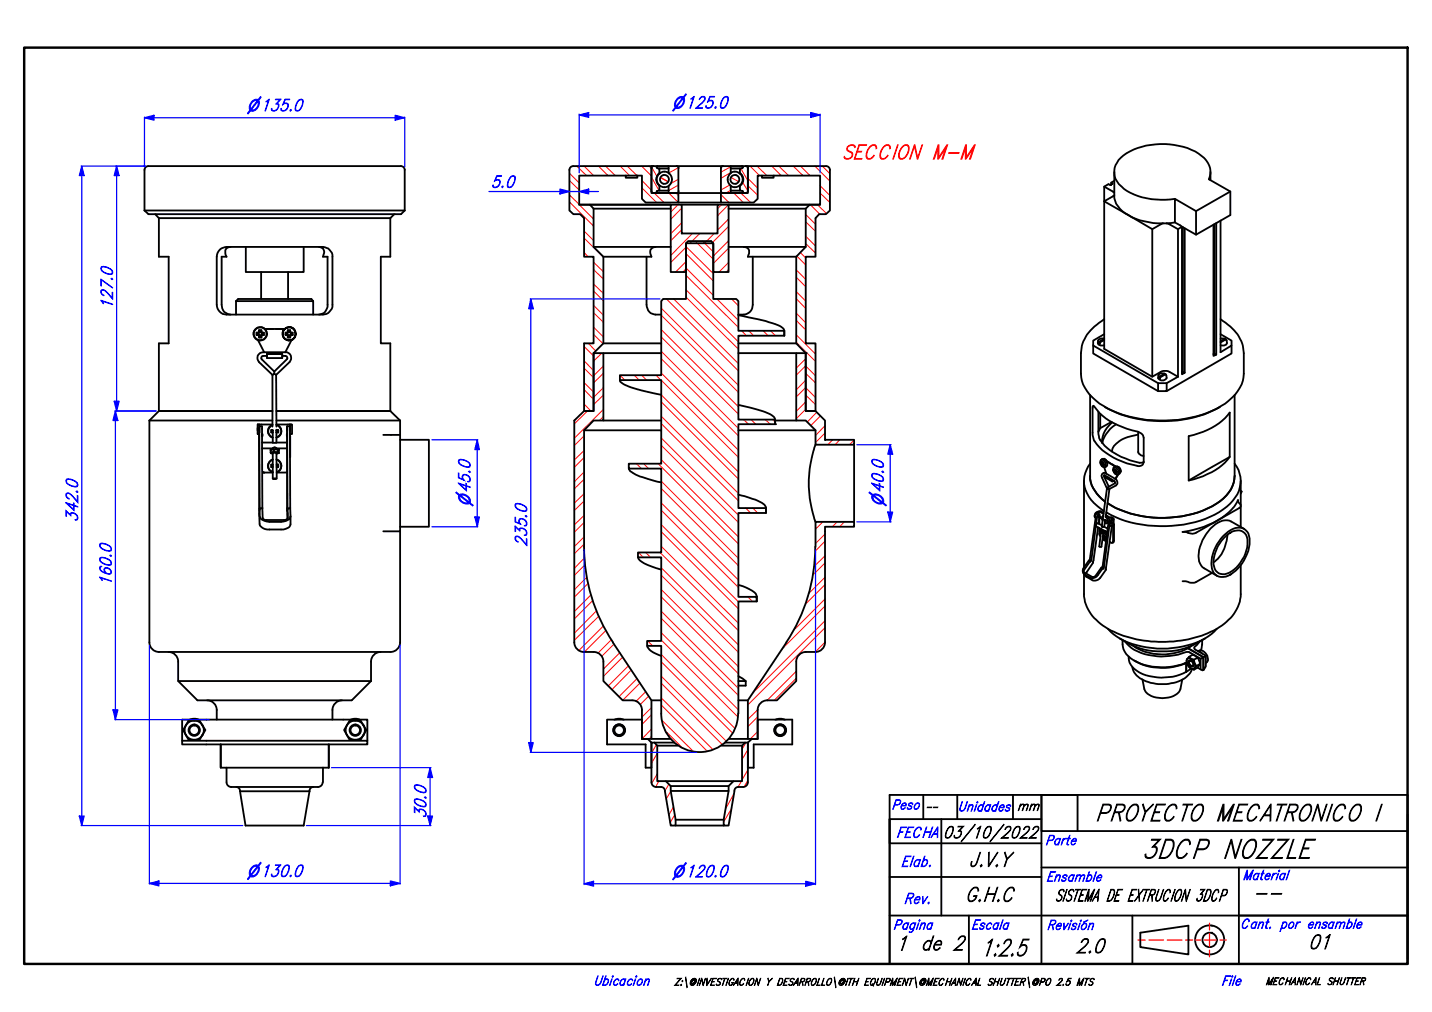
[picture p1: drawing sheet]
<svg xmlns="http://www.w3.org/2000/svg" width="297mm" height="210mm" viewBox="0 0 297 210" stroke-linecap="round" stroke-linejoin="round" font-family="sans-serif">
<!-- layer: Hatch (ISO) -->
<g fill="none" stroke="#f00" stroke-width=".21">
<path d="M118.1 37.4l2 2M118.1 35.9l2 2M119.6 34.5l2.1 1.9M121.2 34.5l1.9 1.9M124.1 34.5l2 1.9M125.6 34.5l2 1.9M128.7 34.5l1.9 1.9M130.1 34.5l2 1.9M133.1 34.5l2 2M133.2 39l3 3M133.2 37.4l1.9 2.1M134.6 34.5l.5 .5"/>
<path d="M135.1 36.7l1.6 2.8M135.2 34.7l1.1 1.9M137 36.9l1.6 .9M137.1 36.8l1.5 .9M139.1 34.5l-.4 .1M140.7 37.2l-1.8 1M140.7 38.4l-2 1.1M140.7 34.8l-2 1.1M151.4 38.3l-1.9 1.1M151.6 34.6l-2.1 1.1M151.6 39.5l-1 .5M151.6 35.8l-2.1 1.2"/>
<path d="M151.6 36.8l1.6 .9M153.7 35l1.4 2.5M154 37.7l1.1 1.9M155.1 38.5l2.1 2M155.1 37l2.1 2M155.6 34.5l1.9 1.9M157 34.5l2.1 1.9M160.1 34.5l2 1.9M161.5 34.5l2.1 1.9M164.5 34.5l2.1 1.9M166.1 34.5l1.9 1.9M169 34.5l3.1 3.1"/>
<path d="M170.1 38.5l2 2M170.6 34.5l1.5 1.5M118.1 41.9l5 5M118.1 40.4l2 2M120.1 42.5l3 2.9M121.2 49.4l4 4M121.2 52.4l.8 .8M121.2 47.9l1.9 2M123.1 55.9l2.1 2M123.1 58.9l2.1 2M123.1 54.4l2.1 2M135.7 40l2 2"/>
<path d="M138.7 40l2 2M140.2 40l.5 .5M140.7 42.5l-1.6 1.5M141.4 46.2l-2.3 2.3M141.4 47.7l-2.3 2.2M141.4 43.2l-2.3 2.3M142.3 55.6l5.7 5.6M142.3 54.3l-2.2 2.1M142.3 55.7l-.6 .7M142.3 51.3l-3.2 3.2M142.3 57.1l10.9 10.8M142.3 52.6l5.7 5.7"/>
<path d="M142.3 51.2l5.7 5.5M143.6 48.4l-4.5 4.6M144.2 50l3.8 3.8M145.2 48.4l-2.1 2.1M145.7 50l2.3 2.2M148.1 48.4l-1.9 2.1M149.5 41.9l.2 .1M149.5 40.4l1.7 1.6M149.7 42.5l-.9 .8M151.1 49.9l-3.1 3.2M151.1 54.5l-1.9 1.9M151.1 45.4l-2.3 2.3"/>
<path d="M151.1 55.9l-.5 .5M151.1 51.5l-3.1 3.1M151.1 47l-3.5 3.5M151.1 42.5l-2.3 2.2M152.2 40l2 2M153.7 40l2 2M165.2 57.5l1.9 2M165.2 56l1.9 1.9M165.3 53.1l1.8 1.9M166 52.4l1.1 1.1M167.1 50.5l2.1 2M167.1 46l2.1 2"/>
<path d="M167.1 49l2.1 2M167.1 44.5l2.1 2M168.1 42.5l2 1.9M169.5 42.5l1.9 1.8M170.1 40l2 2M121.2 76.4l1.9 1.9M121.2 71.9l1.9 1.9M121.2 79.3l1.9 2M121.2 74.8l1.9 2.1M122 71.2l1.6 1.6M123.1 69.4l2 1.9M123.1 64.9l2.1 1.9"/>
<path d="M123.1 60.4l2.1 2M123.1 67.9l2.1 2M123.1 63.3l2.1 2.1M123.4 73.3l-.3 .1M124.8 73.3l-1.7 1.6M125.2 75.9l-2.1 2M125.2 77.4l-2.1 2M128.6 77.8l1 1M131.6 77.8l1 1M133.1 77.8l1 1M136.1 77.8l1 1M137.2 74.4l16 16"/>
<path d="M137.2 65.4l16 16M137.2 63.9l16 16M137.2 78.8l16 16M137.2 69.9l16 16M137.2 77.4l16 16M137.2 72.9l16 16M137.2 68.4l16 16M138.2 62l15 14.9M139.8 62l13.4 13.4M142.3 61.6l10.9 10.8M142.3 60.1l10.9 10.8M148.7 62l4.5 4.5"/>
<path d="M151.8 62l1.4 1.4M153.9 68.6l.9 1M155.3 68.6l1 1M158.3 68.6l1 1M159.8 68.6l1 1M165.2 71l4 4M165.2 66.5l1.9 1.9M165.2 61.9l1.9 2.1M165.2 69.4l4 4M165.2 64.9l1.9 2.1M165.2 60.5l1.9 2M165.3 73.3l-.1 .1"/>
<path d="M167.1 78.8l-1.9 2.1M167.1 74.4l-1.9 2M167.1 75.9l-1.9 1.9M167.1 77.4l2.1 2M167.1 75.9l2.1 2M121.2 97.9l-2.1 2M121.2 93.4l-2.1 2M121.2 99.4l-2.1 2M121.2 94.9l-2.1 2M121.2 90.4l-2.1 2M121.2 80.8l1.9 2M121.2 83.8l1.4 1.5"/>
<path d="M121.9 85.3l-2.8 2.6M125.2 84.9l-6.1 6M125.2 80.4l-2.1 2M125.2 86.4l-.9 .8M125.2 82l-2.1 1.9M132 96.2l1 1M133.5 96.2l1 1M136.5 96.2l16.7 16.6M137.2 92.4l16 16M137.2 87.9l16 16M137.2 83.3l16 16M137.2 99.8l16 16"/>
<path d="M137.2 95.3l16 16.1M137.2 90.8l16 16M137.2 86.3l16 16M137.2 81.9l16 16M154.2 87l1.1 1M155.8 87l1 1M158.7 87l1.1 1M160.3 87l.5 .5M167.1 80.4l-1.9 1.9M167.1 83.3l-1.9 2M167.1 84.9l-1.9 1.9M167.1 82l2.1 1.9"/>
<path d="M167.1 84.9l.3 .4M167.1 80.4l2.1 2.1M169.4 85.5l-2 2M170.2 86.3l-2.1 2M171.1 88.3l-1.9 2M171.1 89.8l-1.9 2M172.7 91.2l-1 1M174.2 91.2l-1 1M177.2 91.3l-1 .9M121.2 111.4l-2.1 2M121.2 106.9l-2.1 2M121.2 102.4l-2.1 2"/>
<path d="M121.2 112.9l-2.1 1.9M121.2 108.4l-2.1 2M121.2 103.9l-2.1 2M121.2 115.7l-2.1 2.2M121.3 117.1l-2.2 2.3M121.7 119.7l-2.6 2.6M132.5 114.6l.9 1M133.9 114.6l1 1M136.9 114.6l16.3 16.2M137.2 119.3l16 16M137.2 110.3l16 16M137.2 105.8l16 16"/>
<path d="M137.2 101.3l16 16M137.2 117.8l16 16M137.2 113.3l16 16M137.2 108.8l16 16M137.2 104.3l16 16M154.7 105.4l1 1M156.1 105.4l1.1 1M169.2 108.2v.1M170.7 108.2l-1.5 1.6M171.1 110.8l-1.9 1.9M171.1 119.7l-3.3 3.4M171.1 115.3l-2.3 2.2"/>
<path d="M171.1 116.7l-2.5 2.6M171.1 112.2l-2 2.1M173.7 108.2l-1 1.1M175.1 108.2l-.9 1.1M122 121l-2.9 2.9M122.6 123.4l-3.5 3.4M122.9 124.6l-3.8 3.8M123.7 126.7l-4.6 4.7M124.2 127.8l-5.1 5M125.2 129.8l-5.1 5.1M125.7 130.8l-4.5 4.4M126.8 132.7l-2.8 2.8"/>
<path d="M127.4 133.6l-2.6 2.6M128.6 135.4l-3.4 3.4M129.2 136.3l-4 4M130.4 138.1l-4.2 4.2M130.9 139l-4 4M134.4 132.9l1 1.1M137.2 137.3l14.8 14.8M137.2 132.8l15.8 15.9M137.2 128.2l16 16M137.2 123.8l16 15.9M137.2 135.7l15.3 15.4M137.2 131.2l16 16"/>
<path d="M137.2 126.8l16 16M137.2 122.3l16 16M155.1 123.8l1 .9M156.6 123.8l.4 .3M165.2 139.2l-6.1 6.1M171.1 133.2l-2 2M171.1 128.7l-15 15M171.1 124.2l-6.5 6.6M171.1 130.2l-16 16M171.1 125.7l-9 9M171.1 121.3l-4 4M132.1 140.8l-3.7 3.7"/>
<path d="M132.8 141.6l-3.6 3.7M133.9 143.5l-1.9 2M134.6 144.4l-1.8 1.7M135.1 151.2l-1.9 2.1M135.1 146.8l-1.9 2M135.1 152.8l-.4 .5M135.1 148.2l-1.9 2.1M136.1 154.5l-1 1.7M136.3 156.2l-1.2 2.1M137.2 146.2l9.5 9.7M137.2 141.7l12.7 12.8M137.2 144.8l10.7 10.7"/>
<path d="M137.2 140.2l13.5 13.6M137.3 149.4l6.5 6.5M137.9 151.5l3.8 3.7M154.7 154l-.8 1.4M155.1 159.7l-1.2 2.1M155.1 155.5l-1.2 2M157.2 151.7l-1.6 1.6M157.2 147.2l-2.1 2M157.2 153.2l-.1 .1M157.2 148.7l-2.1 2M165.2 140.7l-4.6 4.6M136.3 160.5l-1.1 2"/>
<path d="M136.7 162l-.7 1.2M138.7 162.7l-.8 1.4M139.1 164.1l-.9 1.7M139.7 167.4l-1 1.6M140 169l-1 1.7M151.8 167.7l-1.7 2.8M152.2 164.7l-1.6 3M153.8 162l-.7 1.2M155.1 161.8l-.7 1.4"/>
</g>
<!-- layer: Visible (ISO) -->
<g fill="none" stroke="#000" stroke-width=".38">
<path d="M30 35.2v8.5M30.8 34.5a.79 .79 0 0 0-.8 .7M30.8 34.5h52.4a.79 .79 0 0 1 .7 .7M83.9 35.2v8.5M118.9 34.5a.79 .79 0 0 0-.8 .7M118.9 34.5h16.2v5.5h5.6v2h-6.8l-.7-.8v-4.8h-13.1v6.1h2.3l.7 .8v7.9l2.1 2v18l-2.1 2.1v12h-1.9v-14.1h1.9v-18h-1.9v-8l-.9-.8h-1.4l-.8-.7v-8.5M129.8 36.4v.5h2.4v-.5M135.1 34.5h3.6M135.1 39.6l.2 .4h.2M135.5 34.5l-.3 .2-.1 .2v4.8M136.3 34.9l.5 .1v1h.1M136.3 34.5h2.4"/>
<path d="M136.4 34.5l-.2 .2 .1 .1M136.8 38.5v1l-.6 .2 .2 .2M136.8 35h1.9M136.8 38.5h.1M136.8 39.5h1.9M136.8 35.9a1.62 1.62 0 0 0 0 2.6M138.7 40h-3.2M138.7 36v-1.5h12.9v1.5M138.7 38.5v1.5h1.6M138.7 35.8a1.62 1.62 0 0 0-2.5 1.4 1.62 1.62 0 0 0 2.5 1.4M138.7 35.9a1.62 1.62 0 0 1 0 2.6M140.4 34.5l.3 .2 .1 .2"/>
<path d="M140.7 34.8v4.9M140.8 39.6l-.2 .4h-.2M149.5 39.6l.2 .4h.3M150 34.5l-.4 .2-.1 .2v4.8M151.6 35.8a1.62 1.62 0 0 1 2.5 1.4 1.62 1.62 0 0 1-2.5 1.4M151.6 34.5h2.3M151.6 35h1.9M151.6 39.5h1.9M151.6 35.9a1.64 1.64 0 0 0 0 2.6v1.5h-1.7M153.4 38.5h.1v1l.6 .2-.1 .2M153.5 35.9a1.62 1.62 0 0 1 0 2.6M154 34.5l.1 .2-.1 .1"/>
<path d="M154 34.9l-.5 .1v1h-.1M154.7 34.5l.4 .2v.2v4.8M154.7 34.5h-3.1M154.7 34.5h.4M155.1 39.6l-.2 .4h-.2h-3.1M158.1 36.4v.5h2.4v-.5M172.1 35.2v8.5l-.8 .7h-1.4l-.7 .8v8h-2.1v18h2.1v14.1h-2.1v-12l-1.9-2.1v-18l1.9-2v-7.9l.9-.8h2.1v-6.1h-12.9v4.8l-.9 .8h-6.8v-2h5.6v-5.5h16.2a.79 .79 0 0 1 .8 .7M229 38.7l2.1 1.3M230.5 38.3v-.4l.3 .2-.5 .3-.4-.2-.9 .5v33.7l10 5.7 2.4-1.2 .9 .1 2 1.1M231.1 35.7v4.8a4.9 4.9 0 0 0 3 4.1 14.3 14.3 0 0 0 7.1 1.7M231.1 37.5l-.6 .4M251.1 35.7v1.7"/>
<path d="M255.2 39.7l-7.1 4.1v4.9M30 43.7l.8 .7h52.4l.7-.7M30 43.7h53.9M32.2 44.4l.8 .8M33 45.2v8h2v18h-2v14.1M33 45.2h48M45.6 51.8l.3-.3 1.1-.3h20a2.06 2.06 0 0 1 2 2v10a2.06 2.06 0 0 1-2 2h-20a2.06 2.06 0 0 1-2-2v-10l.1-.8zM47.8 51.2a1.18 1.18 0 0 0-1.1 .8 1.18 1.18 0 0 0 .3 1.2h-1v10a1.86 1.86 0 0 0 1.8 2M51 51.2v5.2h12v-5.2M54.2 56.4v5.6M59.8 56.4v5.6M66.2 51.2l.3 .1a1.06 1.06 0 0 1 .6 1.5l-.1 .4h.9v10a1.86 1.86 0 0 1-1.7 2"/>
<path d="M81 45.2v8h-2v18h2v14.1M81.8 44.4l-.8 .8M120.1 42.5h19M123.1 51.2h16M123.1 43.3h16M134.1 53.2v10a1.96 1.96 0 0 0 1.9 2h1.2M136 51.2l-.4 .1a1.02 1.02 0 0 0-.6 1.6l.1 .3h-9.9M139.1 42.5h2.3v5.9h7.4v-5.9h2.3v13.9h-3.1v-5.9h-5.7v5.9h-3.2zM140.7 42h8.8M140.7 40h8.8M141.4 42.5h7.4M151.1 51.2h16"/>
<path d="M151.1 42.5h19M151.1 43.3h16M154.3 51.2a1.05 1.05 0 0 1 1 .5 1.05 1.05 0 0 1 0 1.2l-.2 .3h10.1M156.1 53.2v10a1.96 1.96 0 0 1-1.8 2h-1.1M231.1 40.5l-2.1 1.3 10 5.7 2.2-1.2M239 47.5v30.6M241.2 46.3h.8M242 46.3l2.3 1.2v30.6M243.7 41.2a14.9 14.9 0 0 1-10.6-2 4.5 4.5 0 0 1-2-3.8 5 5 0 0 1 3.3-4 15.3 15.3 0 0 1 14.2 .4 4.2 4.2 0 0 1 2.2 5.4l4.4 2.5v4.9l-7.1 4.1-2.9-1.7-.9 .5M243.7 46.1l-1.7 .2M245.4 47.1v30M245.7 47.3v30"/>
<path d="M248.1 43.8l-4.4-2.6v4.9l1.5 .9v30.6l.5-.3-.5-.1M251.7 46.6v27.2l.6-.2-.4-.3-.2 .1M251.9 46.5v26.8M252.3 46.3v27.3M253.2 45.8v27.3l2.3-1.4v1.6l-13.5 7.8M49 62.5l.4-.5h15.2l.4 .5M49 62.5h16M49 62.5v2.7M53.2 69v.5M53.3 69.4h.3l-.4 .1zM53.3 69.4h.3M53.5 69h-.3l.4 .1"/>
<path d="M53.5 70.6l1.3 2.5M53.6 69.4l.2 .2-.3-.1M53.6 69.4l.2 .2-.1 .4v-.4M53.7 69.1v.3M53.7 68.5l.1 .4zM53.7 68.8l-.2 .2 .1 .1 .2-.2M53.7 70h.5M53.7 68.5h.5M53.8 69.6h.4M53.8 68.9h.4M54.1 69.6h.1v.4zM54.2 68.8v-.3l-.1 .4"/>
<path d="M54.3 69.1v.3M54.4 69.4l-.3 .2 .3-.2v.1l-.2 .1M54.4 69.4l.3 .1h-.3M54.4 69.4h.3M54.4 69h.3l-.3 .1zM54.4 69l-.2-.2-.1 .1 .3 .2M54.7 69v.5M54.9 68.2h4.1M55.4 73.4h3.1h-3.1v.9h3.1v-.9M55.4 73.8l-1 .1-.2 .4 2.7 2.8M56.5 77.8v10.7M56.9 77.1v.5l-.4 .2"/>
<path d="M56.9 77.6l.4 .2M57.3 77.8v10.7M58.5 73.8l.9 .1 .2 .4-2.7 2.8M58.6 73.8l-.1 .1M59.1 68.2a1.36 1.36 0 0 0 .3 2.3 1.36 1.36 0 0 0 1.9-1.2 1.39 1.39 0 0 1-1.5 1.3 1.39 1.39 0 0 1-1.2-1.7 1.39 1.39 0 0 1 1.7-1 1.33 1.33 0 0 1 1 1.4 1.38 1.38 0 0 0-.8-1.3 1.38 1.38 0 0 0-1.4 .2zM59.2 73.1a1.19 1.19 0 0 1 1.1 .7 1.19 1.19 0 0 1-.2 1.3l-2.8 2.7M59.2 73.1h-4.6a1.19 1.19 0 0 0-1.1 .7 1.19 1.19 0 0 0 .2 1.3l2.8 2.7M59.2 69.4h.4v.1h-.4zM59.2 69.4h.4M59.2 69v.5M59.6 69h-.4v.1h.4M59.6 69.4l.2 .2-.2-.1"/>
<path d="M59.6 69.4l.2 .2v.3l-.1 .1v-.4M59.6 69.1v.3M59.7 68.5l.1 .4zM59.7 68.8l-.1 .3 .2-.2M59.7 70h.5M59.7 68.5h.5M59.8 69.6h.3M60.1 69.6l.1 .4zM60.2 68.8v-.3l-.1 .4h-.3M60.3 69.4l-.2 .2 .2-.2 .1 .1-.2 .1M60.3 69.4l.4 .1h-.3M60.3 69.4h.3"/>
<path d="M60.3 69.1v.3M60.4 69h.3l-.4 .1zM60.4 69l-.3-.1 .2 .2M60.5 70.6l-1.3 2.5M60.7 69v.5M65 62.5v2.7M125.2 71.2h12M125.2 73.3h12M128.6 78.8v.2a8.4 8.4 0 0 0 4.3 1.9l4.3 1M153.2 65.4l2.1 .4a28.5 28.5 0 0 1 6.8 2l.5 .4 .1 .4M153.2 71.2h12M153.2 73.3h12"/>
<path d="M162.7 68.6v1M165.2 73.3h1.9v12h2.1l1.9 1.9v4h6.1v1h-8v-2.9l-2.1-2.1h-1.9zM226.8 71.7v1.6l13.4 7.8M228.2 71.2l-.3 .1v-.3l1.1-.7a.81 .81 0 0 0-1.1 .1 .81 .81 0 0 0 .1 1.1l.3 .2 .7-.1M229 66.2a9.9 9.9 0 0 0-4.6 5.5l-.2 1.6v4.2a8.1 8.1 0 0 0 3.9 6.2 23.9 23.9 0 0 0 14.9 3.5 20.7 20.7 0 0 0 11.9-4.1 7.6 7.6 0 0 0 3.1-5.6v-4.2a8.2 8.2 0 0 0-4.3-6.7l-.5-.4M229 69.3l-2.2 1.3v1.1l13.4 7.8h1.8l2.3-1.4M229 70.5l-.8 .5-.1 .4-.2-.1M240.2 79.5v1.6h1.8v-1.6M241.6 77.5a.82 .82 0 0 0-1.1 .1 .82 .82 0 0 0-.1 1 .87 .87 0 0 0 1.2 .2 .87 .87 0 0 0 .2-1.2l-1.1 .7-.1 .3-.2-.1M241.6 77.5l-1.2 .6v.4l.3-.2M241.6 77.5v.2M253.2 69.3l2.3 1.3v1.1"/>
<path d="M253.2 71l1.1-.6 .1 .2a.84 .84 0 0 1-.3 1 .84 .84 0 0 1-.9 0M253.2 70.3h.9M254.1 70.3v.2M254.1 70.3l-.9 .5M31 87.2h25.5M31 87.2v46.1M33 85.3h23.5M33 85.3l-2 1.9M53.5 90h.2l.1 18.7a1.83 1.83 0 0 0 2.1 1.1h2.9a1.65 1.65 0 0 0 1.5-1.1v-1.6M53.5 88v2M53.5 88.7v.6zM53.5 88h3"/>
<path d="M53.8 89.7v16.1M53.8 88.4h.6v17M53.8 88v1.7M54.4 90v.5M54.4 93h2.2M54.4 91.8h2.2M54.8 98h-.4h2.2M56.1 93.3l.4-.1 1.2 .1 .1 .1v.6M56.1 93.3v.5M56.3 89.2v.5M56.3 96.4v.5M56.5 88.2a1.34 1.34 0 0 0-.9 1.3 1.34 1.34 0 0 0 1 1.2"/>
<path d="M56.5 88.1a1.4 1.4 0 0 0-.9 1.4 1.4 1.4 0 0 0 1 1.3M56.6 91.8h.7M56.6 93a.41 .41 0 0 1 .4-.3 .41 .41 0 0 1 .3 .3M56.6 99.3h.7zM56.6 89.3v2.5M56.6 99.3v-5.4l.7 .1 .1 5.3M56.6 96.4h-.3l.3 .1M56.6 96.8l-.3 .1h.3M56.6 95.3a1.32 1.32 0 0 0-1 1.3 1.32 1.32 0 0 0 1 1.3M56.6 95.3a1.38 1.38 0 0 0-1 1.3 1.38 1.38 0 0 0 1 1.4M56.6 89.2h-.3l.3 .1M56.6 89.6l-.3 .1h.3"/>
<path d="M56.6 93v.2M56.8 93.3v.4M57.3 91.8h2.3v1.2M57.3 88h3.2l.1 2h-.5M57.3 95.3a1.4 1.4 0 0 1 1.1 1.3 1.4 1.4 0 0 1-1 1.4 1.35 1.35 0 0 0 1-1.4 1.35 1.35 0 0 0-1.1-1.3M57.3 89.6v.2M57.3 89.6h.4v.1h-.3M57.3 89.3h.1M57.3 88.2a1.3 1.3 0 0 1 1.1 1.2 1.3 1.3 0 0 1-1.1 1.3M57.3 88.1a1.38 1.38 0 0 1 1.1 1.3 1.38 1.38 0 0 1-1.1 1.4M57.3 87.2h25.7M57.3 85.3h23.7"/>
<path d="M57.3 93h2.3M57.3 89.3v2.5M57.3 93v.2M57.3 89.1l.1 .1M57.4 96.9l.3-.1h-.3v.1M57.4 96.4h.3v.1h-.3zM57.4 89.2h.3v.1h-.3zM57.7 93.3v.5M57.7 93.3l-1.2-.1-.4 .1M57.7 89.2v.5M57.7 96.4v.5M57.8 94l-.3-.2-1.3 .2 .4 .1"/>
<path d="M57.8 94l-.5 .1M57.8 94l-.1-.2-.9-.1-.7 .1 .1 .2M57.8 94h-.1M59.6 88.7v.6zM59.6 89.1v-.7v17.4v-.4M59.6 93v14.6M59.6 88.4h.5l.1 17M59.6 90v.5M59.6 98h-2.2M60.1 88v1.7M60.1 90.5l.1 4.3M79.5 90.2h3.5"/>
<path d="M81 85.3l2 1.9M83 90.2v20h-3.5M83 91.2h6v18.1h-6M83 87.2v3M121.2 89.3h16M125.2 87.2h12M130.4 97.2a3.7 3.7 0 0 0 2.4 1.6l4.4 1.2M153.2 84l2.4 .6a10.4 10.4 0 0 1 5.1 2l.1 .4M153.2 89.3h16M160.8 87.2h4.4M160.8 87v1M169.2 92.2a23.6 23.6 0 0 0 0 16"/>
<path d="M177.2 92.2v16M224.9 99.7v17.9M226.1 96.2a5.9 5.9 0 0 0 .8 8.1l2.1 1.7M226.1 82v16.7a6.7 6.7 0 0 0 3.1 5.3M226.6 84.3l.2-.1a12.5 12.5 0 0 0 6.9 4.7l2.2 .6a1.6 1.6 0 0 1 1.3 1.3v5.1a.96 .96 0 0 1-1.3 .7 13.7 13.7 0 0 1-9-5.2l-.3-1.2zM227.8 85.4l.1 4.9a3.8 3.8 0 0 0 1.8 2.6 15.5 15.5 0 0 0 7.1 3.1l.4-.2M228.2 88.8l-.4 .7M228.2 85.8v3M228.3 96.2h.2l-.1 .1zM228.3 95.4l.3-.2a.97 .97 0 0 1 .9 .5 .97 .97 0 0 1 0 1l-.3 .2M228.4 96l-.1-.1v.3M228.4 96.1l.3-.1-.2 .2"/>
<path d="M228.5 96.2l.1 .2-.2-.1M228.5 96h-.1h.2M228.6 96l.1-.1 .1 .3M228.6 96l-.1-.2 .3 .1-.1 .2M228.7 96.7l.2 .2a.35 .35 0 0 0 .5-.3l-.2-.8a.54 .54 0 0 0-.9-.3l-.1 .5 .5 .8M228.7 95.9l-.1 .1M228.7 96.4l.1 .3-.3-.1M228.7 96.4h.2l-.2 .2M228.7 96.4l.3-.1-.1 .1h.1M228.8 96.2l.2 .1zM228.9 96.2l-.3 .2 .1 .2-.2-.2M228.9 96.2l-.2 .4"/>
<path d="M228.9 95.2h.2l.5 .5M229 96.3v.3l-.2-.1M229 96.9l.5 1.4M229.1 95.3l.4 .3M229.2 84.4a25.8 25.8 0 0 0 20.6 1.6l3.2-1.6M229.2 98.8l.1-.1 1.4 .8M229.4 95.5l1 .6M229.6 95.7l1.7 1M230.5 87.5l-2.3 1.3M230.6 99.6l-1.4-.8 .1 .2 1.4 .9M230.6 96.2l.8 .5M230.7 87.6a5.3 5.3 0 0 0-2.1 4.3"/>
<path d="M230.9 97.5v-.2a.35 .35 0 0 1 .5-.4l.2 .2a.93 .93 0 0 1 .3 1.3 .89 .89 0 0 1-1-.9M230.9 99.7h-.2v-.2l-.1 .1 .1 .3 .3-.2M231 97.6l.1 .2zM231 96.9a.89 .89 0 0 1 1.2 .2 .89 .89 0 0 1 0 1.2l-.4 .1M231 97.6h.4l-.3 .2M231.1 97.6l-.2-.2 .1 .3M231.1 97.5h.2M231.1 97.8l.2 .1-.2-.1M231.3 97.4v.1M231.4 99.3a.86 .86 0 0 1 .1 1.4l-1.5 .8-.3-.1M231.4 99.3l-2.1-1.2a.61 .61 0 0 0-.7 .3 .61 .61 0 0 0 0 .7l1 2.2M231.4 98v.2l-.2-.1"/>
<path d="M231.4 98v.1M231.4 97.6l-.1 .5-.2-.1M231.4 97.4v.2zM231.4 97.4l-.2-.1-.1 .2h.2M231.4 97.4l-.1 .1M231.5 88a6.6 6.6 0 0 0-2.8 3.9M231.5 97.8l-.2 .3M231.6 96.7a.85 .85 0 0 1 .7 1.3M231.6 98h-.1l.1-.2-.2 .2M231.6 97.8h-.1h.1M231.6 97.8v.3l-.1-.1M231.8 96.8l.4 .3 .1 .7"/>
<path d="M231.9 98.4l-.6 .9M232 98.4l-.6 .9M236.1 89.6v4.2a1.42 1.42 0 0 0 1.1 .8M236.1 90.1a7.1 7.1 0 0 0-5.2 2.7l-.3 .8M246.6 90.5a14 14 0 0 0 8.5-4.9v9.2l-8.5 4.9zM255.1 94.8a13.3 13.3 0 0 1-7.5 4.6l-1 .3M256.1 96.2a6.1 6.1 0 0 1-1 8.3 19.2 19.2 0 0 1-12 4.6 23.4 23.4 0 0 1-13.6-2.8M256.1 82v16.7a7.6 7.6 0 0 1-4.6 6.3 23.2 23.2 0 0 1-20.9-.1l-.9-.5M257.4 99.7v5M54.4 105.4h-.6v1.7a2.04 2.04 0 0 0 2.1 1.1h2.9a1.65 1.65 0 0 0 1.5-1.1M54.4 105.4l.1 2a.75 .75 0 0 0 .8 .5h3.9l.2-.2 .3-.3-.1-2M59.6 105.4h.6"/>
<path d="M60.2 105.4l.1 1.7M83 110.2v23.1M121.2 113.4a35.7 35.7 0 0 0 6 19.8M121.2 113.4v-24.1l1.9-2.1h2.1v-13.9h-2.1v12h-1.9l-2.1 1.9v46.1M132.3 115.6a4.2 4.2 0 0 0 2.9 1.9l2 .6M153.2 102.6l2.9 .9a4 4 0 0 1 2.8 1.7v.2M158.9 105.3v1.1M169.1 113.4a35.7 35.7 0 0 1-6 19.8M169.2 113.4v-5.2h8v1.1h-6.1v24M226.1 116.4l-.2-.2-1 1.5a1.01 1.01 0 0 0 .1 1.5l1.1 .6a1.26 1.26 0 0 0 1.6-.5l1-1.4M226.1 116.4l-1.2 1.7a.4 .4 0 0 0 .1 .7l1.6 .9h.3l1.6-2 .2 .2M227.8 109.4l-1 7.3-1.5 2.2"/>
<path d="M227.8 106.8l.2 .2-.2 .2zM227.8 106.5l.2 .2M227.9 108.6l.1-1.9-.3 .1-.1 .3-1.2 9.1-.3 .2M228 109.5v1.4l.3 .4M228 107.3l.2-.1 .1 .3-.3-.1M228 107.5v1.2M228.1 107.2l.2 .1M228.2 109.9v.5l.3 .2M228.2 110.1v.4M228.3 110.5l-.3 2.8 .2 .1h.3l.4-2.8h-.4M228.4 109.8h-.1a.45 .45 0 0 0 .2 .5 .45 .45 0 0 0 .5 0M228.4 109.8h-.1a.28 .28 0 0 0 0 .4 .28 .28 0 0 0 .3 .1h.4"/>
<path d="M228.4 110.5l.1 .1M228.5 109.8l1.2 .6M228.5 109.8l.1 .3 .4-.1M228.5 110.6h.4M228.5 109.8h-.1M228.6 109l-.9-.5-.4 .4 .1 .3 1.1 .6M228.6 107.7l.2 .3M228.7 111.5h.2M228.7 107.7v.2M228.8 111.7l.6 .5M228.8 110.3l-.1 .3M228.8 111.3v.1"/>
<path d="M228.8 111.4h.3l-.2 .1zM228.8 107.6l-.1 .2M228.9 111.3h.1M228.9 111.5l.1 .2-.2-.1M228.9 110.7l.3 .1 .4 .4M228.9 107l-.3 .2v.5M228.9 107l-.2 .1M228.9 106.4a1.12 1.12 0 0 0-1.1-.3 1.12 1.12 0 0 0-.8 .9l.3 .4-1.3 8.9M228.9 106.6l-.7-.4a.87 .87 0 0 0-.9 1.2M228.9 111.1l.3 .1-.1 .2v-.2l-.2 .1zM228.9 110.6v.1M229 110.3l.2-.1v.3l-.3 .1"/>
<path d="M229 111.7v.2l-.1-.2M229 111.2v.1M229 111.7l.2-.2-.2 .4M229 109.3l.7 .3M229.1 111.8l.1 .2-.3-.1M229.1 111.8l.1-.1-.1 .2M229.1 111.4l.1 .1M229.2 110.1l-.2 .2M229.2 111.5l.2 .1zM229.2 110.5l.4 .2M229.2 108v.2M229.2 107.9h.2z"/>
<path d="M229.2 108.4l-.2 .9M229.2 107.8v.1M229.2 108l.2 .1M229.2 108l.2-.1-.2 .1M229.2 107.9v.1M229.3 107.2a.69 .69 0 0 1 .5 .7 .69 .69 0 0 1-.4 .7l-.2-.2M229.4 111.7h-.2l.2-.1-.3 .2M229.4 111.6v.3l-.2-.1M229.4 107.9v.3l-.2-.1M229.6 101.3l-1.1 7.9 .1 .1h.4M229.9 108.3l-.3 .2M230 100.9l-1-2.1v-.2l2.2 1.2 .1 .3-1.5 1-.1 .3-.1-.1"/>
<path d="M230.1 108.1a1.27 1.27 0 0 0-.7-1.3l1.4 .9a1.09 1.09 0 0 0-.6 1.3l.1 .1M230.1 109l-1.1 8.6-.1 .4-.2-.1M230.1 101.4l-.7 5.8M230.4 108h-.2l-.3 .4-1.3 9.4M230.4 107.2l.6 .4v.2a.94 .94 0 0 0-.7 1.3h.3M230.6 108.4l-.1 .2M230.6 109.1l-1.2 8.8-.1 .1 .1 .1-1.4 2-.9 .3a2.7 2.7 0 0 1-2.2-1.4M230.6 108.4h.2v.2l-.3 .1zM230.9 108.9v3.6l-.3 .1-.4-.2M230.9 108.9l-.3 .2M231 107.7v1.1l-.1 .1M231 108.8l-.1 .1"/>
<path d="M231.1 108.8v3.4l-.2 .3-.1 .1M245.3 110.3a16.4 16.4 0 0 0 10.7-5.2l.8-1.4v.3l.2 .4a.57 .57 0 0 1 .4 .5 .57 .57 0 0 1-.4 .5l-8.8 5.1a2.55 2.55 0 0 1-2.3-.2zM251.4 118.8l-3.2 1.9a2.55 2.55 0 0 1-2.3-.1h-.6M253.7 111.2a3.9 3.9 0 0 1 4.4-1.5 3.5 3.5 0 0 1 1 3.8 8.3 8.3 0 0 1-4.8 6.1 2.37 2.37 0 0 1-3-2.7 8.6 8.6 0 0 1 2.4-5.7zM254.3 111.2a2.84 2.84 0 0 1 3.9-.6 4.5 4.5 0 0 1 .1 4.2 6.6 6.6 0 0 1-4.2 4.3 2.07 2.07 0 0 1-2.4-2.1 8 8 0 0 1 2.6-5.8zM254.6 110.9a7.6 7.6 0 0 1-2.9 5.7M257.4 117.3v5.9a8.9 8.9 0 0 1-5.1 7.3 25 25 0 0 1-22.4 0 8.9 8.9 0 0 1-5-7.3v-4.1M257.4 101.8l.2 .2h-.2M257.4 104.9v4.4M257.6 102l-.2 .4M258.1 109.7l-2.7-1.5a3.3 3.3 0 0 0-3.8 1 8.5 8.5 0 0 0-2.9 7.2 2.48 2.48 0 0 0 1.1 1.5l2.6 1.5M31 133.2a2 2 0 0 0 2 2h48"/>
<path d="M35 135.2a2 2 0 0 1 2 2M37 137.3v4l4 4h32l4-4M77 137.3v4M79 135.2a2 2 0 0 0-2 2M83 133.2a2 2 0 0 1-2 2M119.1 133.2a2 2 0 0 0 2 2h2M123.2 135.2a2 2 0 0 1 2 2M125.2 137.3v4l4 4a3.6 3.6 0 0 1 3.4 .5l.5 .9 .1 .6M127.1 133.3l8 12v8h-1.9v-6.1M134.2 134a4 4 0 0 0 3 2.1M153.2 121.3l2.2 .9a2.21 2.21 0 0 1 1.6 1.6M157 123.7v1"/>
<path d="M163.1 133.3l-8 12v8h2.1v-6.1M165.2 137.3v4l-4 4a3.6 3.6 0 0 0-3.5 .5l-.5 .9v.6M167.1 135.2h2.1M167.2 135.2a2 2 0 0 0-2 2M171.1 133.2a2 2 0 0 1-2 2M229.8 130.4a12.8 12.8 0 0 0 8.1 3.9 19 19 0 0 0 12.7-2.3l1.8-1.6M232.3 132.4a15.9 15.9 0 0 0 17.6 0M232.9 132.8a4.3 4.3 0 0 0 2.9 4.5 13.6 13.6 0 0 0 10.4 .1M233.4 133.1a9 9 0 0 0 6.6 3 17.5 17.5 0 0 0 6.4-.9h.2l2.4 1.4v2.2M234.1 136.2a3.6 3.6 0 0 0 2.2 3.3 10.9 10.9 0 0 0 9.8-.1M234.9 138.3a4.6 4.6 0 0 0 3.8 3.3 9.2 9.2 0 0 0 7.4-1.2l.9-.9 .3-.8M235.1 134a11.5 11.5 0 0 0 11.3 .5"/>
<path d="M235.3 137a12.2 12.2 0 0 0 10.6 .6h.4M246.1 137.6v1.8M246.3 136.7a1.06 1.06 0 0 1 1.5 .9l.1 .2a.63 .63 0 0 1-.2 .9 .63 .63 0 0 1-.9-.2l-.5-.8-.2-.6zM246.4 134.5l3.2 1.8M246.6 136.2l.8-.4a1.94 1.94 0 0 1 1.5 2.1l-.5 .6M246.7 136.9a.86 .86 0 0 1 .7 1.4 .86 .86 0 0 1-.7-1.4zM246.8 137.1a.7 .7 0 0 1 .6 .3 .7 .7 0 0 1 0 .7 .73 .73 0 0 1-.6-1zM247 138.7l-.9 .7M247.1 134l-.7 .5M247.8 138.6l.4-.5-.4-.5-.2-.8-.6-.2-.4-.4a1.5 1.5 0 0 0 .4 2.5M247.8 138.6l-.2 .3-.6-.2M248.4 138.5l1 .5h.2"/>
<path d="M248.4 136.4l-.8 .4M248.4 138.5l-.8 .4M248.5 135a1.46 1.46 0 0 1 2 1.4 .78 .78 0 0 1-.4 1.1M248.6 135.1l.4 .1 .4 .4M248.9 133.1l-1.1 1a.34 .34 0 0 0 .1 .6l2.2 1.3M248.9 137.7l-.7 .4M249 136.6l.6-.3v2.7M249.4 132.8v.8l-.3 1.2M249.6 136.3l.5-.3v2.2l-.5 .8zM37 141.3h40M37.8 153.6h38.4v.8h-38.4zM37.8 153.6v-4.3h38.4v4.3"/>
<path d="M39.1 149.5h2.3l1.2 1.9-1.2 2.1h-2.3l-1.1-2.1zM39.3 149.3l1.2-.2 .7 .2M43 145.3a2 2 0 0 1 2 2M45 147.2v2.1M47 159.2v3M67 159.2v3M68.2 154.4v4.8h-22.4v-4.8v4.8M69 147.2v2.1M71 145.3a2 2 0 0 0-2 2M72.5 149.5h2.3l1.2 1.9-1.2 2.1h-2.3l-1.1-2.1zM72.7 149.3l1.2-.2 .7 .2M125.9 149.3h7.3v4h1.2l.7 .7v5.2h-1.2v-4.8h-8z"/>
<path d="M127.5 149.3l1.1-.2 .8 .2M135.1 145.3h2.1M135.1 153.3h4M135.8 154h4M136.3 154.7h4.3M137.2 148.1v-14.1h-3v-1.1h3v-17.3h-4.9v-1h4.9v-17.4h-6.8v-1h6.8v-17.4h-8.6v-1h8.6v-15.3l.3-.5h4.8v-11.5l.4-.5h4.8l.5 .5v11.5h4.7l.5 .5v6.1h9.5v1h-9.5v17.4h7.6v1h-7.6v17.4h5.7v1h-5.7v17.4h3.8v.9h-3.8v23.4M137.2 148a8 8 0 0 0 7.9 8 8 8 0 0 0 8-8M149.7 154.7h4.2M150.4 154h4.2M151.2 153.3h3.9M153.2 140.2l1.5 1.1M153.2 141.3h1.5v.9h-1.5"/>
<path d="M153.2 145.3h1.9M157.2 149.3h7.1v5.1h-8v4.8h-1.2v-5.2l.9-.7h1.2zM160.9 149.3l1.1-.2 .8 .2M237 140.9l.4 2a3.3 3.3 0 0 0 3.1 1.9 4.3 4.3 0 0 0 4.2-1.6l.5-2.3M47 162.2a.98 .98 0 0 0 1 1h18a.99 .99 0 0 0 .9-1M49 163.2a.79 .79 0 0 1 .8 .8M49.8 164.1l1.1 7.1h12.1l1.2-7.1M49.8 164.1h14.4M64.2 164.1h.1M65 163.2a.79 .79 0 0 0-.8 .8M135.1 162.2v-8.2h.7l.5 .7v7.3h1.8l1 1v1.1l1 5.9v1.2h-1l-1.2-7.1M135.1 162.2a.98 .98 0 0 0 1 1h1.1"/>
<path d="M137.1 163.2a.79 .79 0 0 1 .8 .8M138.1 162h14M139.1 163h12M139.1 164.1h12M140.1 171.2h10M140.1 170h10M153.1 163.2a.79 .79 0 0 0-.8 .8M153.2 163.2h.9M155.1 162.2v-8.2h-.5l-.7 .7v7.3h-1.8l-1 1v1.1l-1 5.9v1.2h1l1.2-7.1M155.1 162.2a.98 .98 0 0 1-1 1"/>
<circle cx="137.8" cy="37.2" r=".92"/>
<circle cx="152.4" cy="37.2" r=".92"/>
<circle cx="54" cy="69.2" r="1.34"/>
<circle cx="54" cy="69.2" r="1.39"/>
<circle cx="40.3" cy="151.5" r=".98"/>
<circle cx="40.3" cy="151.5" r="1.17"/>
<circle cx="40.3" cy="151.5" r="2"/>
<circle cx="73.7" cy="151.5" r=".98"/>
<circle cx="73.7" cy="151.5" r="1.17"/>
<circle cx="73.7" cy="151.5" r="2"/>
<circle cx="128.4" cy="151.5" r="1.24"/>
<circle cx="128.4" cy="151.5" r="1.17"/>
<circle cx="128.4" cy="151.5" r=".98"/>
<circle cx="161.8" cy="151.5" r="1.24"/>
<circle cx="161.8" cy="151.5" r="1.17"/>
<circle cx="161.8" cy="151.5" r=".98"/>
</g>
<g fill="#000">
<circle cx="54.1" cy="69.6" r=".19"/>
<circle cx="54.4" cy="69.1" r=".19"/>
<circle cx="60.1" cy="69.6" r=".19"/>
<circle cx="60.3" cy="69.1" r=".19"/>
<circle cx="123.1" cy="73.3" r=".19"/>
<circle cx="167.1" cy="73.3" r=".19"/>
<circle cx="240.7" cy="78.3" r=".19"/>
<circle cx="241.6" cy="77.5" r=".19"/>
<circle cx="254.1" cy="70.3" r=".19"/>
<circle cx="53.5" cy="90" r=".19"/>
<circle cx="53.5" cy="88" r=".19"/>
<circle cx="56.1" cy="93.3" r=".19"/>
<circle cx="56.2" cy="94" r=".19"/>
<circle cx="57.4" cy="96.5" r=".19"/>
<circle cx="57.4" cy="96.4" r=".19"/>
<circle cx="57.4" cy="96.8" r=".19"/>
<circle cx="57.4" cy="89.3" r=".19"/>
<circle cx="57.7" cy="93.3" r=".19"/>
<circle cx="60.1" cy="88" r=".19"/>
<circle cx="160.8" cy="88" r=".19"/>
<circle cx="228.7" cy="96" r=".19"/>
<circle cx="228.9" cy="95.2" r=".19"/>
<circle cx="229" cy="98.6" r=".19"/>
<circle cx="229.6" cy="98.9" r=".19"/>
<circle cx="228.4" cy="110.5" r=".19"/>
<circle cx="228.9" cy="110.6" r=".19"/>
<circle cx="229.2" cy="111.5" r=".19"/>
<circle cx="229.2" cy="110.2" r=".19"/>
<circle cx="230.4" cy="108" r=".19"/>
</g>
<!-- layer: Border (ISO) -->
<path d="M5 9.9h287v190h-287z" fill="none" stroke="#000" stroke-width=".51"/>
<!-- layer: Title (ISO) -->
<g fill="none" stroke="#000" stroke-width=".38">
<path d="M184.5 169.9v5h31.5M184.5 164.9h107.5v35h-107.5zM184.5 169.9h31.5M184.5 169.9v30M191.5 164.9v5M195.3 169.9v20M198.6 164.9v5M210.1 164.9v5M216 164.9h7.5v7.5M216 164.9v7.5h76M216 164.9v35M216 179.9h76"/>
<path d="M257 179.9v20M184.5 181.9h31.5M184.5 189.9h107.5M201 189.9v10M234.9 189.9v10M236.5 193.5l10-1.5v6l-10-1.6zM251.3 192h.2M251.3 193.5h.2"/>
<circle cx="250.9" cy="194.9" r="3"/>
<circle cx="250.9" cy="194.9" r="1.49"/>
</g>
<path d="M236 195h1.6M238.3 195h3.1M242.1 195h3.1M245.9 195h1.5M247.8 195h1.3M249.8 195h2.6M250.9 191.5v1.4M250.9 193.6v2.8M250.9 197.1v1.4M253 195h1.4" fill="none" stroke="#f00" stroke-width=".25"/>
<!-- layer: Dimension (ISO) -->
<path d="M17 34.5v1.9" fill="none" stroke="#00f" stroke-width=".25"/>
<path d="M17 34.5l.5 1.9h-1.1z" fill="#00f"/>
<path d="M17 34.5l.5 1.9h-1.1zM17 169.3v1.9" fill="none" stroke="#00f" stroke-width=".25"/>
<path d="M16.4 169.3h1.1l-.5 1.9z" fill="#00f"/>
<path d="M16.8 34.5h13.4M17 36.4v132.9M16.4 169.3h1.1l-.5 1.9zM16.8 171.2h33.6M89.2 169.3v1.9" fill="none" stroke="#00f" stroke-width=".25"/>
<path d="M88.7 169.3h1l-.5 1.9z" fill="#00f"/>
<path d="M89.2 159.2v2.1M88.7 169.3h1l-.5 1.9z" fill="none" stroke="#00f" stroke-width=".25"/>
<path d="M89.2 159.2l.5 2.1h-1z" fill="#00f"/>
<path d="M23.9 85.3v1.9M68.8 159.2h20.6M89.2 159.2l.5 2.1h-1zM63.6 171.2h25.8M89.2 161.3v8" fill="none" stroke="#00f" stroke-width=".25"/>
<path d="M23.9 85.3l.5 1.9h-1z" fill="#00f"/>
<path d="M23.9 85.3l.5 1.9h-1zM23.9 147.2v2.1" fill="none" stroke="#00f" stroke-width=".25"/>
<path d="M23.4 147.2h1l-.5 2.1z" fill="#00f"/>
<path d="M23.8 85.3h8.6M23.9 87.2v60M99 91.2v2.1M23.4 147.2h1l-.5 2.1zM23.8 149.3h19.6" fill="none" stroke="#00f" stroke-width=".25"/>
<path d="M99 91.2l.4 2.1h-.9z" fill="#00f"/>
<path d="M99 91.2l.4 2.1h-.9zM99 107.2v2.1" fill="none" stroke="#00f" stroke-width=".25"/>
<path d="M98.5 107.2h.9l-.4 2.1z" fill="#00f"/>
<path d="M89.6 91.2h9.5M99 93.3v13.9M89.6 109.3h9.5M98.5 107.2h.9l-.4 2.1zM184.7 106.2v2" fill="none" stroke="#00f" stroke-width=".25"/>
<path d="M184.1 106.2h1.1l-.5 2z" fill="#00f"/>
<path d="M184.7 92.2v2M184.1 106.2h1.1l-.5 2z" fill="none" stroke="#00f" stroke-width=".25"/>
<path d="M184.7 92.2l.5 2h-1.1z" fill="#00f"/>
<path d="M110.1 62v2M177.7 92.2h7.1M184.7 92.2l.5 2h-1.1zM184.7 94.2v12M177.7 108.2h7.1" fill="none" stroke="#00f" stroke-width=".25"/>
<path d="M110.1 62l.5 2h-.9z" fill="#00f"/>
<path d="M110.1 62l.5 2h-.9zM110.1 154v2.1" fill="none" stroke="#00f" stroke-width=".25"/>
<path d="M109.7 154h.9l-.5 2.1z" fill="#00f"/>
<path d="M110 62h26.9M110.1 64v90M24.2 83.2v2.1M109.7 154h.9l-.5 2.1zM110 156.1h34.5" fill="none" stroke="#00f" stroke-width=".25"/>
<path d="M23.7 83.2h1l-.5 2.1z" fill="#00f"/>
<path d="M24.2 34.5v1.9M23.7 83.2h1l-.5 2.1z" fill="none" stroke="#00f" stroke-width=".25"/>
<path d="M24.2 34.5l.5 1.9h-1z" fill="#00f"/>
<path d="M24.1 34.5h6.1M24.2 34.5l.5 1.9h-1zM24.2 36.4v46.8M24.1 85.3h8.3M31 183.2h2" fill="none" stroke="#00f" stroke-width=".25"/>
<path d="M31 183.2l2-.5v1z" fill="#00f"/>
<path d="M31 183.2l2-.5v1zM81 183.2h2" fill="none" stroke="#00f" stroke-width=".25"/>
<path d="M81 182.7l2 .5-2 .5z" fill="#00f"/>
<path d="M120.1 39.7h2M31 133.8v49.6M83 133.8v49.6M33 183.2h48M81 182.7l2 .5-2 .5z" fill="none" stroke="#00f" stroke-width=".25"/>
<path d="M120.1 39.7l2-.5v1z" fill="#00f"/>
<path d="M116.1 39.7h2M120.1 39.7l2-.5v1z" fill="none" stroke="#00f" stroke-width=".25"/>
<path d="M116.1 39.2l2 .5-2 .5z" fill="#00f"/>
<path d="M101.4 39.7h14.7M116.1 39.2l2 .5-2 .5zM118.1 39.7h2M122.1 39.7h2M121.2 183.3h1.9" fill="none" stroke="#00f" stroke-width=".25"/>
<path d="M121.2 183.3l1.9-.5v1z" fill="#00f"/>
<path d="M121.2 183.3l1.9-.5v1zM167.1 183.3h2.1" fill="none" stroke="#00f" stroke-width=".25"/>
<path d="M167.1 182.8l2.1 .5-2.1 .5z" fill="#00f"/>
<path d="M30 24.4h1.9M121.2 114v69.5M169.2 114v69.5M123.1 183.3h44M167.1 182.8l2.1 .5-2.1 .5z" fill="none" stroke="#00f" stroke-width=".25"/>
<path d="M30 24.4l1.9-.5v1z" fill="#00f"/>
<path d="M30 24.4l1.9-.5v1zM82 24.4h1.9" fill="none" stroke="#00f" stroke-width=".25"/>
<path d="M82 23.9l1.9 .5-1.9 .5z" fill="#00f"/>
<path d="M30 24.3v10.3M31.9 24.4h50.1M82 23.9l1.9 .5-1.9 .5zM83.9 24.3v10.3M120.1 23.8h2" fill="none" stroke="#00f" stroke-width=".25"/>
<path d="M120.1 23.8l2-.5v1.1z" fill="#00f"/>
<path d="M120.1 23.8l2-.5v1.1zM168.1 23.8h2" fill="none" stroke="#00f" stroke-width=".25"/>
<path d="M168.1 23.3l2 .5-2 .6z" fill="#00f"/>
<path d="M120.1 23.7v12.1M122.1 23.8h46M168.1 23.3l2 .5-2 .6zM170.1 23.7v12.1" fill="none" stroke="#00f" stroke-width=".25"/>
<text font-size="5.6" x="236.9" y="178">3DCP NOZZLE</text>
<g font-size="5">
<text x="227.1" y="170.3">PROYECTO MECATRONICO I</text>
<text x="203.4" y="198.3">1:2.5</text>
</g>
<text font-size="4.2" fill="#f00" x="174.5" y="33">SECCION M-M</text>
<g font-size="4.2">
<text x="201" y="179.7">J.V.Y</text>
<text x="200.2" y="187">G.H.C</text>
<text x="259.8" y="186.7">--</text>
<text x="185.8" y="197.1">1 de 2</text>
<text x="223.1" y="197.6">2.0</text>
<text x="271.3" y="196.8">01</text>
</g>
<g font-size="3.5" fill="#00f">
<text x="101.8" y="38.9">5.0</text>
<text x="23.4" y="64.2" transform="rotate(-90 23.4 64.2)">127.0</text>
<text x="16.1" y="108.3" transform="rotate(-90 16.1 108.3)">342.0</text>
<text x="109.3" y="113.4" transform="rotate(-90 109.3 113.4)">235.0</text>
<text x="23.1" y="121.6" transform="rotate(-90 23.1 121.6)">160.0</text>
<text x="88.4" y="169.8" transform="rotate(-90 88.4 169.8)">30.0</text>
</g>
<g font-size="3.5">
<text x="195.6" y="173.8">03/10/2022</text>
<text x="218.8" y="186.9">SISTEMA DE EXTRUCION 3DCP</text>
</g>
<g font-size="3.4" fill="#00f">
<text x="51.2" y="23">⌀135.0</text>
<text x="139.4" y="22.5">⌀125.0</text>
<text x="97.5" y="105" transform="rotate(-90 97.5 105)">⌀45.0</text>
<text x="183.3" y="105" transform="rotate(-90 183.3 105)">⌀40.0</text>
<text x="51.2" y="181.8">⌀130.0</text>
<text x="139.4" y="181.9">⌀120.0</text>
</g>
<g font-size="3.1" fill="#00f">
<text x="185.9" y="173.7">FECHA</text>
<text x="186.8" y="179.7">Elab.</text>
<text x="187.5" y="187.4">Rev.</text>
</g>
<g font-size="2.8" fill="#00f">
<text x="184.9" y="167.9">Peso</text>
<text x="198.6" y="168.2">Unidades</text>
<text x="216.8" y="175.2">Parte</text>
<text x="217" y="182.8">Ensamble</text>
<text x="257.7" y="182.5">Material</text>
<text x="185.2" y="192.8">Pagina</text>
<text x="201.4" y="192.8">Escala</text>
<text x="217.1" y="192.8">Revisión</text>
<text x="257.2" y="192.6">Cant. por ensamble</text>
<text x="123.1" y="204.4">Ubicacion</text>
<text x="253.3" y="204.4">File</text>
</g>
<g font-size="2.8">
<text x="191.9" y="168.3">--</text>
<text x="210.9" y="168.1">mm</text>
</g>
<g font-size="2.1">
<text x="139.8" y="204.4">Z:\@INVESTIGACION Y DESARROLLO\@ITH EQUIPMENT\@MECHANICAL SHUTTER\@PO 2.5 MTS</text>
<text x="262.5" y="204.3">MECHANICAL SHUTTER</text>
</g>
</svg>
